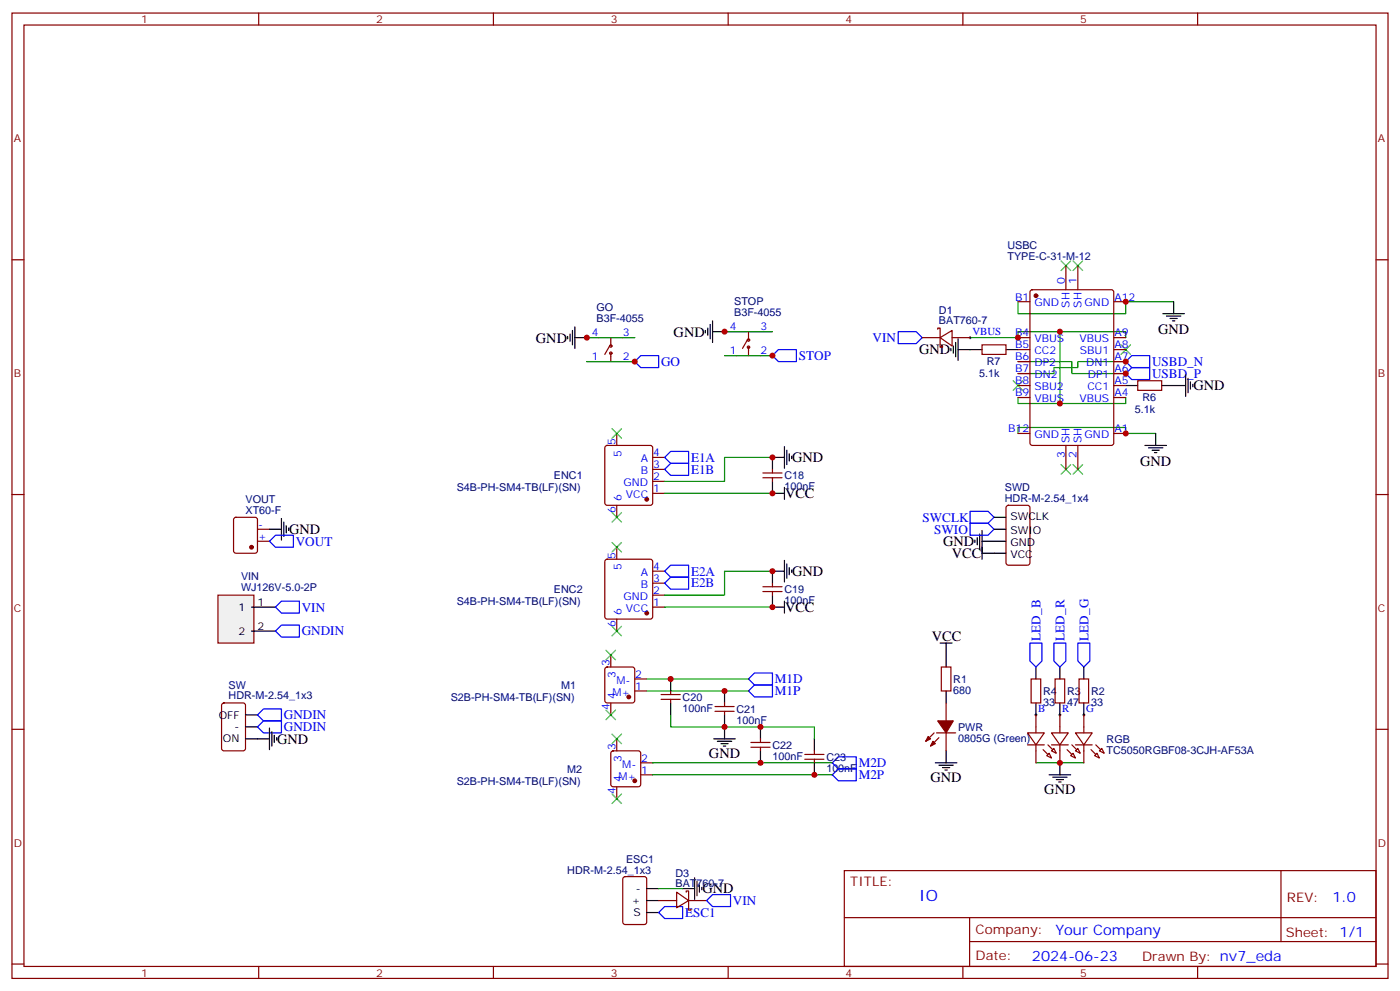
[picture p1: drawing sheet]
<svg xmlns="http://www.w3.org/2000/svg" width="412mm" height="292mm" viewBox="0 0 412 292" stroke-linecap="round" stroke-linejoin="round" font-family="sans-serif">
<g fill="none" stroke="#870000" stroke-width=".35">
<path d="M3.5 3.8h405.4v284.4h-405.4zM7.1 7.4h398.2v277.3h-398.2zM76.2 3.8v3.6M145.3 3.8v3.6M214.5 3.8v3.6M283.6 3.8v3.6M352.8 3.8v3.6M3.5 76.5h3.6M405.3 76.5h3.6M172.9 99.4h14.1M179.9 99.4v2.5M213.4 97.7h14.1"/>
<path d="M220.5 97.7v2.5M172.9 106.5h14.1M179.6 101.9l-1.4 2.5M179.9 104v2.5M213.4 104.7h14.1M220.1 100.2l-1.4 2.4M220.5 102.3v2.4M178.4 131.4l.5-.2h12.7l.5 .2 .2 .5v16.2l-.3 .5-.4 .2h-12.7l-.5-.2-.2-.5v-16.2zM181.7 127.7v3.5M192.3 138.3h3.5M192.3 134.7h3.5M3.5 145.7h3.6"/>
<path d="M69 152.6l.5-.2h5.6l.7 .4v9.4l-.4 .7h-5.9l-.7-.4v-9.4zM75.8 155.9h3.6M75.8 159.4h3.6M181.7 148.8v3.6M192.3 145.3h3.5M192.3 141.8h3.5M405.3 145.7h3.6M178.4 164.9l.5-.2h12.7l.5 .2 .2 .5v16.2l-.3 .5-.4 .3h-12.7l-.5-.3-.2-.5v-16.2zM181.7 161.2v3.5M192.3 178.8h3.5M192.3 175.3h3.5M192.3 171.8h3.5"/>
<path d="M192.3 168.2h3.5M178.4 196.7l.5-.2h7.4l.5 .2 .2 .5v9.1l-.3 .5-.4 .2h-7.4l-.5-.2-.2-.5v-9.1zM179.9 192.9v3.6M181.7 182.4v3.5M187 200h3.5M3.5 214.8h3.6M179.9 207v3.6M181.7 217.6v3.6M187 203.5h3.5M405.3 214.8h3.6M180.2 221.4l.4-.2h7.4l.5 .2 .2 .5v9.1l-.2 .5-.5 .2h-7.4l-.5-.2-.2-.5v-9.1zM181.7 231.7v3.6"/>
<path d="M188.7 228.2h3.6M188.7 224.7h3.6M183.7 258.4l.4-.2h5.7l.6 .4 .1 13-.5 .7h-5.9l-.6-.5-.1-12.9zM248.7 256.4h156.6v28.3h-156.6zM377.3 256.5v20.8M248.7 270.3h156.5M285.6 277.3h119.6M285.6 270.3v14.1M3.5 284h3.6M76.2 284.7v3.5M145.3 284.7v3.5M214.5 284.7v3.5"/>
<path d="M283.6 284.7v3.5M352.8 284.7v3.5M405.3 284h3.6"/>
<circle cx="179.9" cy="104" r=".35"/>
<circle cx="179.9" cy="101.9" r=".35"/>
<circle cx="220.5" cy="102.3" r=".35"/>
<circle cx="220.5" cy="100.2" r=".35"/>
</g>
<g fill="#870000" stroke="#870000" stroke-width=".35">
<circle cx="185.2" cy="205.3" r=".53"/>
<circle cx="190.5" cy="147.1" r=".53"/>
<circle cx="190.5" cy="180.6" r=".53"/>
<circle cx="187" cy="230" r=".53"/>
<circle cx="74.1" cy="161.2" r=".53"/>
</g>
<path d="M190.5 261.7h3.5M190.5 268.8h3.5M190.5 265.3h3.5" fill="none" stroke="#000" stroke-width=".35"/>
<path d="M64.2 175.3h10.6v14.1h-10.6z" fill="#f0f0f0" stroke="#870000" stroke-width=".35"/>
<g fill="none" stroke="#000" stroke-width=".35">
<path d="M167.2 99.1v.7M167.9 98.4v2.1M168.6 97.3v4.3M169.3 99.4h3.6M169.3 96.3v6.3M207.8 97.3v.7M208.5 96.6v2.1M209.2 95.6v4.2M209.9 97.7h3.5M209.9 94.5v6.4M282.2 99.8v6.4M342.5 92.4h6.4"/>
<path d="M343.6 93.1h4.2M344.7 93.8h2.1M345.4 94.5h.7M345.7 88.9v3.5M280.1 102.6v.7M280.8 101.9v2.1M281.5 100.9v4.2M282.2 103h7.1M296.3 103h3.6M331.6 113.6h3.5M342.2 113.6h7M349.2 110.4v6.3"/>
<path d="M350 111.4v4.3M350.7 112.5v2.1M351.4 113.2v.7M231.1 131.6v6.3M231.1 134.7h-3.6v3.6M231.8 132.6v4.2M232.5 133.7v2.1M233.2 134.4v.7M337.3 131.2h6.3M338.3 131.9h4.2M339.4 132.6h2.1M340.1 133.3h.7"/>
<path d="M340.4 127.7v3.5M79.4 155.9h3.5M82.9 152.7v6.4M83.6 153.8v4.2M84.3 154.8v2.2M85 155.5v.7M227.5 141.8v3.5h3.6M231.1 143.5v3.6M287.2 159.1v.7M287.9 158.4v2.1M288.6 157.3v4.2M289.3 159.4h7"/>
<path d="M289.3 156.2v8.5M292.8 152.4h3.5M292.8 155.9h3.5M74.1 178.8h7M227.5 175.3v3.5h3.6M231.1 165.1v6.3M231.1 177.1v3.5M231.1 168.2h-3.6v3.6M231.8 166.1v4.3M232.5 167.2v2.1M233.2 167.9v.7M289.3 162.9h7"/>
<path d="M74.1 185.9h7M197.6 200v3.5M276.9 189.4h3.6M278.7 189.4v7.1M305.2 196.5v3.5M312.2 196.5v3.5M319.3 196.5v3.5M72.3 210.6h3.5M72.3 217.6h7.1M72.3 214.1h3.5M79.4 214.5v6.3M80.1 215.5v4.2"/>
<path d="M80.8 216.6v2.1M81.5 217.3v.7M197.6 207v3.6M210.3 217.6h6.3M211.3 218.3h4.2M212.4 219h2.1M213.1 219.7h.7M213.4 203.5v3.5M213.4 210.6v7M224 214.1v3.5M239.9 217.6v3.6M278.7 203.5v3.5"/>
<path d="M305.2 207v3.6M312.2 207v3.6M319.3 207v3.6M224 221.2v3.5M239.9 224.7v3.5M275.5 224.7h6.4M276.6 225.4h4.2M277.6 226.1h2.2M278.3 226.8h.7M278.7 221.2v3.5M309 228.2h6.4M310.1 228.9h4.2"/>
<path d="M311.1 229.6h2.2M311.9 230.3h.7M312.2 224.7v3.5M204.6 258.6v6.3M205.3 259.6v4.2M201.1 261.7h3.5M206 260.7v2.1M206.7 261.4v.7"/>
</g>
<g fill="none" stroke="#00f" stroke-width=".35">
<path d="M264.6 97.7h5.3l1.7 1.7-1.7 1.8h-5.3zM187 106.5l1.7-1.8h5.3v3.6h-5.3zM229.3 103h5.3v3.5h-5.3l-1.8-1.8zM331.6 106.5l1.8-1.8h5.3v3.6h-5.3zM333.4 108.3h5.3v3.5h-5.3l-1.8-1.8zM195.8 134.7l1.8-1.7h5.2v3.5h-5.2zM195.8 138.3l1.8-1.8h5.2v3.5h-5.2zM79.4 159.4l1.7-1.7h5.3v3.5h-5.3zM285.8 154.1h5.2l1.8 1.8-1.8 1.8h-5.2zM285.8 150.6h5.2l1.8 1.8-1.8 1.7h-5.2zM81.1 178.8l1.8-1.7h5.3v3.5h-5.3zM195.8 168.2l1.8-1.7h5.2v3.5h-5.2z"/>
<path d="M195.8 171.8l1.8-1.8h5.2v3.5h-5.2zM82.9 184.1h5.3v3.5h-5.3l-1.8-1.7zM220.5 200l1.7-1.8h5.3v3.6h-5.3zM303.4 189.4h3.5v5.3l-1.7 1.8-1.8-1.8zM310.4 189.4h3.6v5.3l-1.8 1.8-1.8-1.8zM317.5 189.4h3.5v5.3l-1.7 1.8-1.8-1.8zM75.8 214.1l1.8-1.8h5.3v3.6h-5.3zM75.8 210.6l1.8-1.8h5.3v3.5h-5.3zM220.5 203.5l1.7-1.7h5.3v3.5h-5.3zM245.2 228.2l1.7-1.8h5.3v3.6h-5.3zM245.2 224.7l1.7-1.8h5.3v3.5h-5.3zM194 268.8l1.8-1.8h5.3v3.5h-5.3z"/>
<path d="M208.1 265.3l1.8-1.8h5.3v3.5h-5.3z"/>
</g>
<g fill="none" stroke="#870000" stroke-width=".35">
<path d="M314 78.3v7M317.5 78.3v7M271.6 99.4h5.3M276.2 97v-.4h.7v5.7h.7v-.4M276.9 99.4l3.6-2.1v4.6zM280.5 99.4h5.3M299.9 99.4h3.5M299.9 88.9h3.5M303.6 85.5l.5-.2h23.3l.6 .5 .1 44.7-.5 .6-23.5 .1-.7-.5v-44.7zM328.1 99.4h3.5M328.1 88.9h3.5M289.3 101.6h7v2.8h-7z"/>
<path d="M299.9 103h3.5M299.9 106.5h3.5M299.9 110h3.5M299.9 113.6h3.5M299.9 117.1h3.5M328.1 103h3.5M328.1 106.5h3.5M328.1 110h3.5M328.1 113.6h3.5M328.1 117.1h3.5M335.1 112.1h7.1v2.9h-7.1zM224.7 139.3h5.7"/>
<path d="M227.5 138.3v1M299.9 127.7h3.5M314 131.2v7.1M317.5 131.2v7.1M328.1 127.7h3.5M224.7 140.7h5.7M227.5 140.7v1.1M296.6 149l.4-.2h5.7l.6 .5 .1 16.5-.5 .6-5.9 .1-.6-.5-.1-16.5zM224.7 174.2h5.7M224.7 172.8h5.7M227.5 171.8v1M227.5 174.2v1.1"/>
<path d="M277.3 196.5h2.8v7h-2.8zM303.7 200h2.9v7h-2.9zM310.8 200h2.8v7h-2.8zM317.9 200h2.8v7h-2.8zM65.5 207.3l.5-.3h5.6l.7 .5v13l-.4 .6-5.9 .1-.7-.5v-12.9zM194.7 206h5.7M194.7 204.6h5.7M197.6 203.5v1.1M197.6 206v1M210.6 209.5h5.7M210.6 208.1h5.7M213.4 207v1.1"/>
<path d="M213.4 209.5v1.1M221.2 218.7h5.6M224 217.6v1.1M275.2 215.9l-2.5 2.4M275.9 215.9h5.6M276.6 217.3l-2.5 2.4M278.7 207v5.3M278.7 215.9v5.3M302.7 215.9h4.9l-2.4 3.5zM302.7 219.4h4.9M305.2 210.6v5.3M305.2 219.4v5.3"/>
<path d="M309.7 215.9h5l-2.5 3.5zM309.7 219.4h5M312.2 210.6v5.3M312.2 219.4v5.3M316.8 215.9h4.9l-2.4 3.5zM316.8 219.4h4.9M319.3 210.6v5.3M319.3 219.4v5.3M221.2 220.1h5.6M224 220.1v1.1M237.1 223.6h5.6M237.1 222.2h5.6"/>
<path d="M239.9 221.2v1M239.9 223.6v1.1M308.3 222.6l.7-.7 .7 1.4zM309.7 221.2l.7-.7 .7 1.4zM316.1 221.9l.7 1.4-1.4-.7zM317.5 220.5l.7 1.4-1.4-.7zM322.4 222.6l.7-.7 .7 1.4zM323.8 221.2l.8-.7 .7 1.4zM194 265.3h5.3M199.3 262.8l3.5 2.5-3.5 2.1zM202.1 262.8v-.4h.7v5.7h.8v-.4M202.8 265.3h5.3"/>
</g>
<g fill="none" stroke="#008700" stroke-width=".35">
<path d="M172.9 99.4h14.1M213.4 97.7h14.1M285.8 99.4h14.1v-1.7h31.7v1.7M299.9 88.9v3.5h31.7v-3.5h14.1M312.2 97.7v21.2M172.9 106.5h14.1M213.4 104.7h14.1M299.9 106.5h15.8v3.5h15.9M299.9 117.1v1.8h31.7v-1.8M331.6 106.5h-14.1v1.8h-7.1v1.7h-10.5M227.5 134.7h-14.1v7.1h-17.6M299.9 127.7v-1.8h31.7v1.8h8.8"/>
<path d="M195.8 145.3h31.7M195.8 178.8h31.7M227.5 168.2h-14.1v7.1h-17.6M190.5 200h30M190.5 203.5h30M197.6 210.6v3.5h42.3v3.5M192.3 224.7h52.9M192.3 228.2h52.9M305.2 224.7h14.1M194 261.7h7.1"/>
</g>
<path d="M285.4 99.4h.7M285.8 99.1v.7M304.8 210.6h.7M305.2 210.2v.7M311.9 210.6h.7M312.2 210.2v.7M318.9 210.6h.7M319.3 210.2v.7" fill="none" stroke="#000" stroke-width=".29"/>
<g fill="#870000" stroke="#870000" stroke-width=".35">
<path d="M307.3 220.8l1.4 1.4z"/>
<path d="M308.7 219.4l1.4 1.4z"/>
<path d="M321.4 220.8l1.4 1.4z"/>
<path d="M322.8 219.4l1.4 1.4z"/>
<path d="M315.7 219.4l1.4 1.4z"/>
<path d="M314.3 220.8l1.4 1.4z"/>
<path d="M274.8 218.3l.7 .7-1.4 .7z"/>
<path d="M273.4 216.9l.7 .7-1.4 .7z"/>
<path d="M276.2 212.3h4.6l-2.1 3.6z"/>
<circle cx="305.2" cy="87.1" r=".53"/>
</g>
<g fill="none" stroke="#3c3" stroke-width=".35">
<path d="M312.6 76.9l2.8 2.8M315.4 76.9l-2.8 2.8M316.1 76.9l2.8 2.8M318.9 76.9l-2.8 2.8M298.4 112.1l2.9 2.9M301.3 112.1l-2.9 2.9M330.2 101.6l2.8 2.8M333 101.6l-2.8 2.8M180.3 126.3l2.8 2.8M183.1 126.3l-2.8 2.8M312.6 136.8l2.8 2.9M315.4 136.8l-2.8 2.9"/>
<path d="M316.1 136.8l2.8 2.9M318.9 136.8l-2.8 2.9M180.3 151l2.8 2.8M180.3 159.8l2.8 2.8M183.1 151l-2.8 2.8M183.1 159.8l-2.8 2.8M178.5 191.5l2.8 2.8M180.3 184.5l2.8 2.8M181.3 191.5l-2.8 2.8M183.1 184.5l-2.8 2.8M178.5 209.2l2.8 2.8M180.3 216.2l2.8 2.8"/>
<path d="M181.3 209.2l-2.8 2.8M183.1 216.2l-2.8 2.8M180.3 233.9l2.8 2.8M183.1 233.9l-2.8 2.8"/>
</g>
<g fill="#c00">
<circle cx="312.2" cy="224.7" r=".88"/>
<circle cx="331.6" cy="106.5" r=".88"/>
<circle cx="331.6" cy="110" r=".88"/>
<circle cx="331.6" cy="127.7" r=".88"/>
<circle cx="331.6" cy="88.9" r=".88"/>
<circle cx="312.2" cy="118.9" r=".88"/>
<circle cx="312.2" cy="97.7" r=".88"/>
<circle cx="299.9" cy="99.4" r=".88"/>
<circle cx="172.9" cy="99.4" r=".88"/>
<circle cx="213.4" cy="97.7" r=".88"/>
<circle cx="187" cy="106.5" r=".88"/>
<circle cx="227.5" cy="104.7" r=".88"/>
<circle cx="227.5" cy="145.3" r=".88"/>
<circle cx="227.5" cy="134.7" r=".88"/>
<circle cx="227.5" cy="168.2" r=".88"/>
<circle cx="227.5" cy="178.8" r=".88"/>
<circle cx="197.6" cy="200" r=".88"/>
<circle cx="213.4" cy="203.5" r=".88"/>
<circle cx="213.4" cy="214.1" r=".88"/>
<circle cx="224" cy="224.7" r=".88"/>
<circle cx="239.9" cy="228.2" r=".88"/>
<circle cx="224" cy="214.1" r=".88"/>
</g>
<text font-size="4.6" fill="#00f" x="270.8" y="265.5">IO</text>
<g font-size="4.2">
<text x="157.9" y="100.9">GND</text>
<text x="198.4" y="99.1">GND</text>
<text x="341.1" y="98.5">GND</text>
<text x="270.8" y="104.4">GND</text>
<text x="351.5" y="115">GND</text>
<text x="233.4" y="136.1">GND</text>
<text x="335.8" y="137.3">GND</text>
<text x="231.2" y="146.7">VCC</text>
<text x="85.2" y="157.3">GND</text>
<text x="277.8" y="160.9">GND</text>
<text x="280.4" y="164.4">VCC</text>
<text x="233.4" y="169.7">GND</text>
<text x="231.2" y="180.2">VCC</text>
<text x="274.5" y="188.7">VCC</text>
<text x="81.7" y="219">GND</text>
<text x="208.8" y="223.3">GND</text>
<text x="274.1" y="230.3">GND</text>
<text x="307.6" y="233.9">GND</text>
<text x="206.9" y="263.1">GND</text>
</g>
<g font-size="4.2" fill="#00f">
<text x="392.5" y="265.7">1.0</text>
<text x="310.9" y="275.3">Your Company</text>
<text x="304" y="283.1">2024-06-23</text>
</g>
<g font-size="3.9" fill="#00f">
<text x="257" y="100.7">VIN</text>
<text x="194.7" y="107.8">GO</text>
<text x="235.3" y="106">STOP</text>
<text x="339.4" y="107.8">USBD_N</text>
<text x="339.4" y="111.3">USBD_P</text>
<text x="203.6" y="136">E1A</text>
<text x="203.6" y="139.5">E1B</text>
<text x="271.7" y="153.6">SWCLK</text>
<text x="87.1" y="160.8">VOUT</text>
<text x="275.2" y="157.2">SWIO</text>
<text x="203.6" y="169.5">E2A</text>
<text x="203.6" y="173">E2B</text>
<text x="88.9" y="180.1">VIN</text>
<text x="88.9" y="187.1">GNDIN</text>
<text x="306.5" y="188.7" transform="rotate(-90 306.5 188.7)">LED_B</text>
<text x="313.6" y="188.7" transform="rotate(-90 313.6 188.7)">LED_R</text>
<text x="320.6" y="188.7" transform="rotate(-90 320.6 188.7)">LED_G</text>
<text x="228.2" y="201.3">M1D</text>
<text x="228.2" y="204.8">M1P</text>
<text x="83.6" y="215.3">GNDIN</text>
<text x="83.6" y="211.8">GNDIN</text>
<text x="252.9" y="226">M2D</text>
<text x="252.9" y="229.5">M2P</text>
<text x="201.8" y="270">ESC1</text>
<text x="215.9" y="266.5">VIN</text>
</g>
<g font-size="3.9" fill="#800">
<text x="250.5" y="261">TITLE:</text>
<text x="379.1" y="265.7">REV:</text>
<text x="287.4" y="275.2">Company:</text>
<text x="378.7" y="275.8">Sheet: 1/1</text>
<text x="287.4" y="282.9">Date:</text>
<text x="336.4" y="283">Drawn By: nv7_eda</text>
</g>
<g font-size="3.2" fill="#800">
<text x="41.6" y="6.8">1</text>
<text x="110.8" y="6.8">2</text>
<text x="179.9" y="6.8">3</text>
<text x="249.1" y="6.8">4</text>
<text x="318.2" y="6.8">5</text>
<text x="4.1" y="41.9">A</text>
<text x="405.9" y="41.9">A</text>
<text x="4.1" y="111.1">B</text>
<text x="405.9" y="111.1">B</text>
<text x="4.1" y="180.2">C</text>
<text x="405.9" y="180.2">C</text>
<text x="4.1" y="249.4">D</text>
<text x="405.9" y="249.4">D</text>
<text x="41.6" y="287.7">1</text>
<text x="110.8" y="287.7">2</text>
<text x="179.9" y="287.7">3</text>
<text x="249.1" y="287.7">4</text>
<text x="318.2" y="287.7">5</text>
</g>
<g font-size="3.2" fill="#000080">
<text x="296.8" y="76.5">TYPE-C-31-M-12</text>
<text x="296.8" y="73.3">USBC</text>
<text x="216.3" y="89.9">STOP</text>
<text x="175.7" y="94.8">B3F-4055</text>
<text x="175.7" y="91.7">GO</text>
<text x="216.3" y="93.1">B3F-4055</text>
<text x="276.6" y="95.6">BAT760-7</text>
<text x="276.6" y="92.4">D1</text>
<text x="290.7" y="107.7">R7</text>
<text x="288.5" y="111.2">5.1k</text>
<text x="336.6" y="118.2">R6</text>
<text x="334.3" y="121.7">5.1k</text>
<text x="163.2" y="141.2">ENC1</text>
<text x="231.1" y="141.2">C18</text>
<text x="72.3" y="148.1">VOUT</text>
<text x="134.5" y="144.7">S4B-PH-SM4-TB(LF)(SN)</text>
<text x="231.1" y="144.3">100nF</text>
<text x="296" y="147.8">HDR-M-2.54_1x4</text>
<text x="296" y="144.5">SWD</text>
<text x="72.3" y="151.3">XT60-F</text>
<text x="71" y="170.9">VIN</text>
<text x="71" y="174.1">WJ126V-5.0-2P</text>
<text x="134.5" y="178.2">S4B-PH-SM4-TB(LF)(SN)</text>
<text x="163.2" y="174.7">ENC2</text>
<text x="231.1" y="177.9">100nF</text>
<text x="231.1" y="174.7">C19</text>
<text x="67.3" y="202.8">SW</text>
<text x="165.3" y="202.9">M1</text>
<text x="280.8" y="201.1">R1</text>
<text x="67.3" y="206">HDR-M-2.54_1x3</text>
<text x="132.8" y="206.4">S2B-PH-SM4-TB(LF)(SN)</text>
<text x="201.1" y="209.6">100nF</text>
<text x="201.1" y="206.4">C20</text>
<text x="217" y="210">C21</text>
<text x="280.8" y="204.3">680</text>
<text x="307.3" y="207.8">33</text>
<text x="307.3" y="204.7">R4</text>
<text x="314.3" y="207.8">47</text>
<text x="314.3" y="204.7">R3</text>
<text x="321.4" y="207.8">33</text>
<text x="321.4" y="204.7">R2</text>
<text x="217" y="213.1">100nF</text>
<text x="282.2" y="215.2">PWR</text>
<text x="227.5" y="220.5">C22</text>
<text x="282.2" y="218.4">0805G (Green)</text>
<text x="326" y="222">TC5050RGBF08-3CJH-AF53A</text>
<text x="326" y="218.8">RGB</text>
<text x="167" y="227.6">M2</text>
<text x="227.5" y="223.7">100nF</text>
<text x="243.4" y="227.2">100nF</text>
<text x="243.4" y="224.1">C23</text>
<text x="134.5" y="231.1">S2B-PH-SM4-TB(LF)(SN)</text>
<text x="167.1" y="257.6">HDR-M-2.54_1x3</text>
<text x="184.4" y="254.1">ESC1</text>
<text x="199" y="261.4">BAT760-7</text>
<text x="199" y="258.2">D3</text>
</g>
<g font-size="3.2" fill="#00f">
<text x="313.6" y="83.6" transform="rotate(-90 313.6 83.6)">0</text>
<text x="317.1" y="83.6" transform="rotate(-90 317.1 83.6)">1</text>
<text x="299" y="88.5">B1</text>
<text x="328.3" y="88.5">A12</text>
<text x="304.7" y="90.3">GND</text>
<text x="315" y="90.6" transform="rotate(-90 315 90.6)">SH</text>
<text x="318.6" y="90.6" transform="rotate(-90 318.6 90.6)">SH</text>
<text x="319.5" y="90.3">GND</text>
<text x="174.4" y="99.1">4</text>
<text x="183.4" y="99.1">3</text>
<text x="214.9" y="97.3">4</text>
<text x="224" y="97.3">3</text>
<text x="286.5" y="98.6">VBUS</text>
<text x="299" y="99.1">B4</text>
<text x="304.7" y="100.9">VBUS</text>
<text x="317.9" y="100.9">VBUS</text>
<text x="328.3" y="99.1">A9</text>
<text x="174.4" y="106.2">1</text>
<text x="183.4" y="106.2">2</text>
<text x="214.9" y="104.4">1</text>
<text x="224" y="104.4">2</text>
<text x="299" y="102.6">B5</text>
<text x="299" y="106.2">B6</text>
<text x="304.7" y="104.4">CC2</text>
<text x="304.7" y="107.9">DP2</text>
<text x="318.1" y="104.4">SBU1</text>
<text x="319.9" y="107.9">DN1</text>
<text x="328.3" y="106.2">A7</text>
<text x="328.3" y="102.6">A8</text>
<text x="299" y="109.7">B7</text>
<text x="299" y="113.2">B8</text>
<text x="304.7" y="111.4">DN2</text>
<text x="320.4" y="111.4">DP1</text>
<text x="328.3" y="113.2">A5</text>
<text x="328.3" y="109.7">A6</text>
<text x="299" y="116.7">B9</text>
<text x="304.7" y="115">SBU2</text>
<text x="304.7" y="118.5">VBUS</text>
<text x="317.9" y="118.5">VBUS</text>
<text x="320.3" y="115">CC1</text>
<text x="328.3" y="116.7">A4</text>
<text x="181.3" y="131" transform="rotate(-90 181.3 131)">5</text>
<text x="297" y="127.3">B12</text>
<text x="304.7" y="129.1">GND</text>
<text x="315" y="130.5" transform="rotate(-90 315 130.5)">SH</text>
<text x="318.6" y="130.5" transform="rotate(-90 318.6 130.5)">SH</text>
<text x="319.5" y="129.1">GND</text>
<text x="328.3" y="127.3">A1</text>
<text x="183.1" y="134.5" transform="rotate(-90 183.1 134.5)">5</text>
<text x="188.8" y="136.1">A</text>
<text x="192.4" y="137.9">3</text>
<text x="192.4" y="134.4">4</text>
<text x="313.6" y="135" transform="rotate(-90 313.6 135)">3</text>
<text x="317.1" y="135" transform="rotate(-90 317.1 135)">2</text>
<text x="183.7" y="143.2">GND</text>
<text x="188.8" y="139.7">B</text>
<text x="192.4" y="141.4">2</text>
<text x="183.1" y="147.5" transform="rotate(-90 183.1 147.5)">6</text>
<text x="184.4" y="146.7">VCC</text>
<text x="192.4" y="145">1</text>
<text x="76" y="155.5">-</text>
<text x="181.3" y="151" transform="rotate(-90 181.3 151)">6</text>
<text x="76" y="159.1">+</text>
<text x="181.3" y="164.5" transform="rotate(-90 181.3 164.5)">5</text>
<text x="192.4" y="167.9">4</text>
<text x="183.1" y="168" transform="rotate(-90 183.1 168)">5</text>
<text x="188.8" y="173.2">B</text>
<text x="188.8" y="169.7">A</text>
<text x="192.4" y="171.4">3</text>
<text x="183.7" y="176.7">GND</text>
<text x="192.4" y="178.5">1</text>
<text x="192.4" y="174.9">2</text>
<text x="181.3" y="184.5" transform="rotate(-90 181.3 184.5)">6</text>
<text x="183.1" y="181" transform="rotate(-90 183.1 181)">6</text>
<text x="184.4" y="180.2">VCC</text>
<text x="179.6" y="196.3" transform="rotate(-90 179.6 196.3)">3</text>
<text x="181.3" y="199.8" transform="rotate(-90 181.3 199.8)">3</text>
<text x="181.6" y="201.4">M-</text>
<text x="187.1" y="203.2">1</text>
<text x="187.1" y="199.6">2</text>
<text x="179.6" y="209.2" transform="rotate(-90 179.6 209.2)">4</text>
<text x="180.4" y="204.9">M+</text>
<text x="181.3" y="205.7" transform="rotate(-90 181.3 205.7)">4</text>
<text x="305.9" y="209.7">B</text>
<text x="312.9" y="209.7">R</text>
<text x="320" y="209.7">G</text>
<text x="181.3" y="221" transform="rotate(-90 181.3 221)">3</text>
<text x="183.1" y="224.5" transform="rotate(-90 183.1 224.5)">3</text>
<text x="183.3" y="226.1">M-</text>
<text x="188.9" y="227.9">1</text>
<text x="188.9" y="224.3">2</text>
<text x="181.3" y="233.9" transform="rotate(-90 181.3 233.9)">4</text>
<text x="182.2" y="229.6">M+</text>
<text x="183.1" y="230.4" transform="rotate(-90 183.1 230.4)">4</text>
</g>
<g font-size="3.2">
<text x="297.6" y="153.1">SWCLK</text>
<text x="297.6" y="157.3">SWIO</text>
<text x="297.6" y="160.8">GND</text>
<text x="297.6" y="164.4">VCC</text>
<text x="70.3" y="179.9">1</text>
<text x="75.8" y="178.5">1</text>
<text x="75.8" y="185.5">2</text>
<text x="70.3" y="186.9">2</text>
<text x="64.4" y="211.6">OFF</text>
<text x="69.1" y="215.2">-</text>
<text x="65.7" y="218.7">ON</text>
<text x="187.3" y="262.8">-</text>
<text x="186.1" y="266.3">+</text>
<text x="186.6" y="269.8">S</text>
</g>
</svg>
